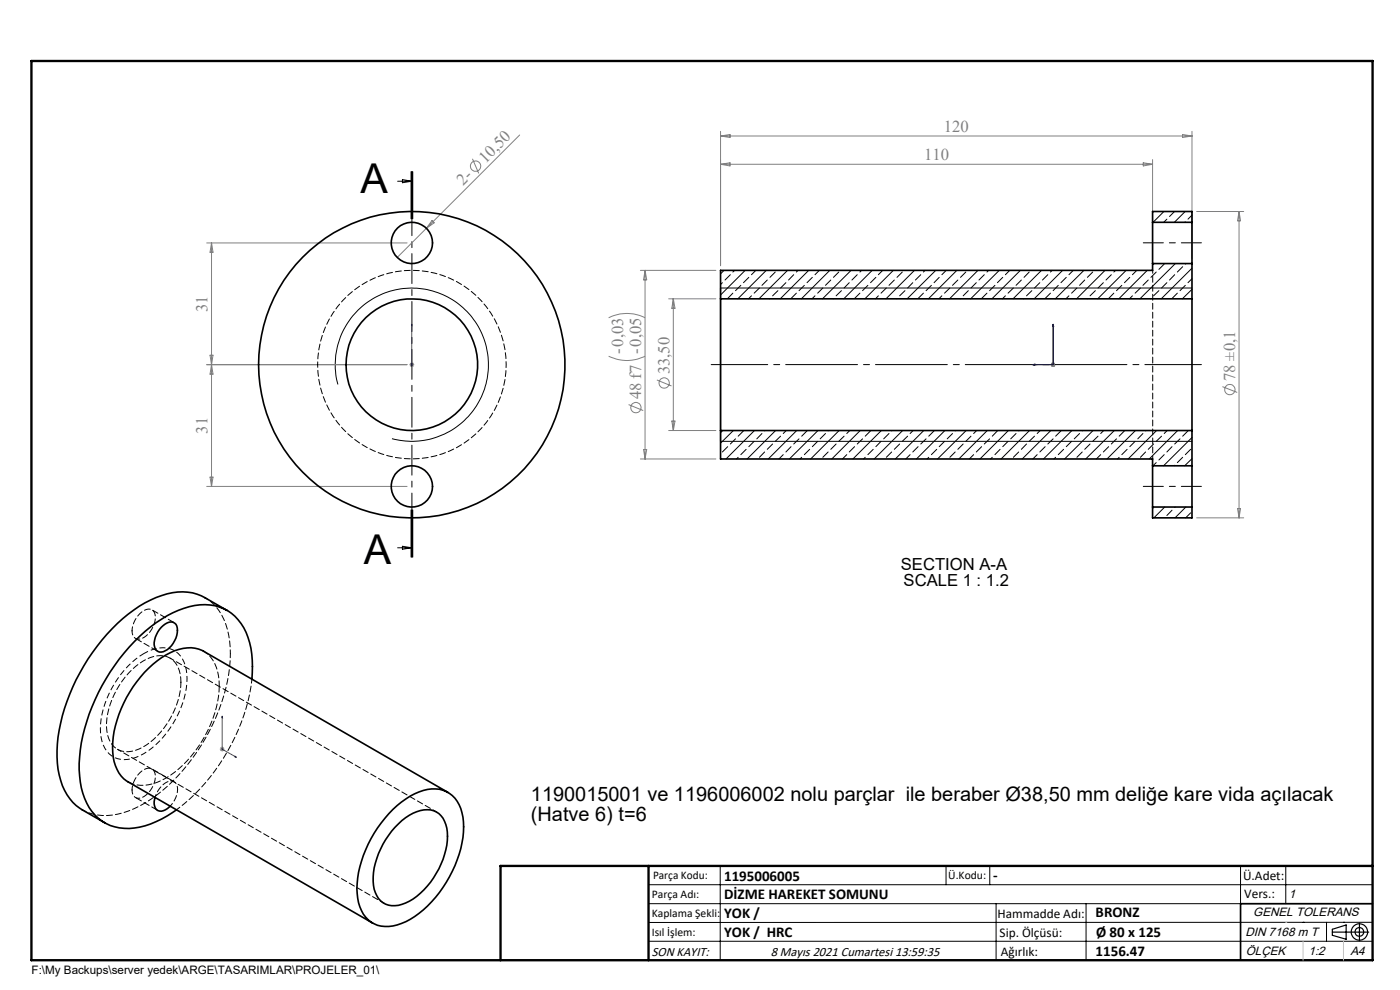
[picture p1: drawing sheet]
<svg xmlns="http://www.w3.org/2000/svg" width="297mm" height="210mm" viewBox="0 0 297 210" stroke-linecap="round" stroke-linejoin="round" font-family="sans-serif">
<g fill="none" stroke="#808080" stroke-width=".21">
<path d="M100.2 33.7l1.4 3.1M110.2 28.6l-25.9 26M152.9 27.9v28.5M152.9 34.8h91.6M152.9 34.8l2-.3v.7zM152.9 28.8l2-.3v.7zM152.9 28.8h100M242.5 34.5l2 .3-2 .4zM244.5 33.9v21M250.9 28.5l2 .3-2 .4zM252.9 27.9v27M43.9 51.5h42.5"/>
<path d="M44.9 51.5v51.7M44.9 51.5l.3 2h-.6zM91.7 46.8l.4 .5-1.6 1.1zM135.9 57.4h16M136.8 57.4v40M136.8 57.4l.4 2h-.7zM253.9 44.9h9.9M262.9 44.9v64.9M262.9 44.9l.3 1.9h-.7zM43.9 77.4h42.5M44.6 75.3l.6 4.1h-.6l.6-4.1zM86.9 77.4h1"/>
<path d="M87 77l.7 .7M87.3 76.9v.9M87.7 77l-.7 .7M129.1 75.6a8.6 8.6 0 0 0 7.7 0M129.1 67.4a8.6 8.6 0 0 1 7.7 0M141.9 63.4h10M142.8 63.4v27.9M142.8 63.4l.4 2h-.7zM222.9 77.4h1M223.1 77l.7 .7M223.4 76.9v.9M223.8 77l-.7 .7"/>
<path d="M133.3 85.8l3.2 1.3M135.9 97.4h16M136.5 95.3h.7l-.4 2.1zM139.3 80.6l3.2 1.3M141.9 91.3h10M142.5 89.3h.7l-.4 2zM259.3 82l3.2 1.2M43.9 103.2h42.5M44.6 101.2h.6l-.3 2zM253.9 109.8h9.9M262.5 107.9h.7l-.3 1.9zM46.6 158.9h1"/>
<path d="M46.8 158.6l.7 .7M47.1 158.4v1M47.5 158.6l-.7 .7"/>
<circle cx="100.9" cy="35.2" r="1.1"/>
<circle cx="134.9" cy="86.5" r="1.09"/>
<circle cx="140.9" cy="81.2" r="1.09"/>
<circle cx="260.9" cy="82.6" r="1.09"/>
</g>
<g fill="none" stroke="#000" stroke-width=".21">
<path d="M84.3 38.4h3M85.4 38.1l1.9 .3-1.9 .4zM87.2 36.4v10M87.4 36.4v10M87.6 36.4v10M152.9 61.1h100M71.7 81.6a16.2 16.2 0 0 1 14.3-20.4 16.2 16.2 0 0 1 17.5 17.6 16.2 16.2 0 0 1-20.4 14.3M152.9 93.6h100M84.3 116.2h3M85.4 115.9l1.9 .3-1.9 .3zM87.2 108.2v10M87.4 108.2v10"/>
<path d="M87.6 108.2v10zM137.6 187.7h153.6M137.6 191.7h153.6M137.6 199.7h153.6M152.8 183.7v20M200.7 183.7v4M210 183.7v4M211.3 191.7v12M230.4 191.7v12M263.2 183.7v20M272.8 183.7v8M276.4 195.6h.1"/>
<path d="M281.4 195.6v4.1M285 195.6h.1M291.2 195.6l-153.6 .1"/>
</g>
<g fill="none" stroke="#000" stroke-width=".25">
<path d="M152.9 61.1v32.5M282.6 197.7h7.8M282.6 197.1l3-.9v3l-3-.8zM288.4 195.8v3.8M106.2 203.7h185"/>
<circle cx="288.4" cy="197.7" r="1.74"/>
<circle cx="288.4" cy="197.7" r=".93"/>
</g>
<path d="M30.5 138.7a20 20 0 0 0-9.2 16.8 5.7 5.7 0 0 0 3.6 5.4 8.2 8.2 0 0 0 7.3-2.2 20.2 20.2 0 0 0 7.4-15.7 5.7 5.7 0 0 0-3.6-5.4 7 7 0 0 0-5.5 1.1" fill="none" stroke="#000" stroke-width=".21" stroke-dasharray="1.3 .6" stroke-dashoffset=".2" stroke-linecap="butt"/>
<path d="M87.3 77.2v.3zM87.3 68.8v.4v-.4M87.3 77.4h.1M87.3 68.8v8.6M219.1 77.4l.4-.2v.3zM223.4 68.8l.1 .4h-.2zM223.4 68.8v8.6h-4.3M47.1 151.9l.1 .4-.1-.1zM47.1 151.9v7l3.1 1.7M49.8 160.4l.4 .2h-.4z" fill="none" stroke="#00f" stroke-width=".21"/>
<path d="M150.9 77.3h104" fill="none" stroke="#000" stroke-width=".21" stroke-dasharray="15.2 1.3 1.3 1.3" stroke-dashoffset="3.2"/>
<path d="M242.5 51.5h12.4M242.5 103.2h12.4" fill="none" stroke="#000" stroke-width=".21" stroke-dasharray="15.2 1.3 1.3 1.3" stroke-dashoffset="11"/>
<path d="M87.4 36.4v81.8" fill="none" stroke="#000" stroke-width=".21" stroke-dasharray="6.3 1.3 1.3 1.3" stroke-dashoffset="2.9"/>
<path d="M291.2 191.7h-28v12" fill="none" stroke="#000" stroke-width=".35"/>
<path d="M6.7 12.9h284.5v190.8h-284.5zM137.6 183.7v20M291.2 183.7h-185v20" fill="none" stroke="#000" stroke-width=".5"/>
<path d="M276.4 199.7v4M285 199.7v4" fill="none" stroke="#c0c0c0" stroke-width=".21"/>
<path d="M272.8 195.6h.1" fill="none" stroke="#c0c0c0" stroke-width=".25"/>
<g fill="#00f">
<path d="M87.3 77.2v.3zM87.3 68.8v.4z"/>
<path d="M49.8 160.4l.4 .2h-.4zM47.1 151.9l.1 .4-.1-.1z"/>
<path d="M219.1 77.4l.4 .1v-.3zM223.4 68.8l-.1 .4h.2zM219.1 77.4l.4 .1v-.3zM223.4 68.8l-.1 .4h.2z"/>
</g>
<g fill="none" stroke="#000" stroke-width=".35">
<path d="M244.5 47.2v8.7M244.5 55.9v1.5h-91.6v6M244.5 47.2v-2.3h8.4v2.3M244.5 55.9h8.4M244.5 47.2h8.4M252.9 47.2v8.7M252.9 55.9v7.5M152.9 63.4v27.9M152.9 63.4h100M252.9 63.4v27.9M152.9 91.3v6.1h91.6v1.4M152.9 91.3h100"/>
<path d="M244.5 98.8v8.8M244.5 98.8h8.4M252.9 98.8v8.8M252.9 91.3v7.5M244.5 107.6v2.2h8.4v-2.2M244.5 107.6h8.4M34.2 133.1l.4-.4a1.85 1.85 0 0 1 2.7-.3 4.7 4.7 0 0 1-2.7 5.8 1.55 1.55 0 0 1-1.9-1.9l.5-1.7zM48.2 129.5l-4.7-2.7a11.5 11.5 0 0 0-10.4-.1 33.3 33.3 0 0 0-14.4 13.1 38.1 38.1 0 0 0-6.6 20.8 13.5 13.5 0 0 0 4.1 10.3l1.3 .9 4.7 2.7M53.4 144.1a17.6 17.6 0 0 0-2.2-11.8 9.7 9.7 0 0 0-11-3.6 27.9 27.9 0 0 0-13.8 9.8 40.9 40.9 0 0 0-9.6 23.4 16.2 16.2 0 0 0 2.7 10.2 10 10 0 0 0 11.3 3.1l3.5-1.5 3.1-1.9M32.9 169.1a2.08 2.08 0 0 0 .9 2.9 2.84 2.84 0 0 0 2.3-1M83.4 171.7a13 13 0 0 1 9-4.4 6 6 0 0 1 5.6 5.1 20.4 20.4 0 0 1-3.3 14.7 19.9 19.9 0 0 1-10.5 9.1 6.1 6.1 0 0 1-8.1-4.7 20 20 0 0 1 2.6-13.6l2.2-3.3zM84.5 174.8a7.9 7.9 0 0 1 7.5-2.8 4.8 4.8 0 0 1 2.9 4.5 17 17 0 0 1-8 14.7 5.2 5.2 0 0 1-6.1-.1 6.9 6.9 0 0 1-1.6-6 18.3 18.3 0 0 1 5.3-10.3z"/>
<path d="M95 168.1l-51.8-30a8.1 8.1 0 0 0-8 .9 24.9 24.9 0 0 0-11.3 19.5 8 8 0 0 0 3.3 7.4l51.8 29.9"/>
<circle cx="87.4" cy="51.5" r="4.4"/>
<circle cx="87.4" cy="77.3" r="32.5"/>
<circle cx="87.4" cy="77.4" r="14"/>
<circle cx="87.4" cy="103.2" r="4.4"/>
</g>
<path d="M67.4 77.3a20 20 0 0 1 29.5-17.6 20 20 0 0 1 1.4 34.4 20 20 0 0 1-30.8-15.1l-.1-1.7" fill="none" stroke="#000" stroke-width=".21" stroke-dasharray="1.3 .6" stroke-dashoffset=".7"/>
<g fill="none" stroke="#000" stroke-width=".21">
<path d="M153.2 60l-.3 .4M153.6 57.4l-.7 .7M154.9 58.3l-1.1 1.1M155.9 57.4l-.4 .3M158.1 57.4l-5.2 5.2M158.9 58.8l-1.2 1.2M160.3 57.4l-.9 .9M162.6 57.4l-6.1 6M162.8 59.4l-1.2 1.1M164.5 57.7l-1.2 1.1M166.7 60l-1.1 1.1M167.1 57.4l-6.1 6"/>
<path d="M168.4 58.3l-1.1 1.1M169.3 57.4l-.4 .3M171.6 57.4l-6.1 6M172.3 58.8l-1.1 1.2M173.8 57.4l-.9 .9M176 57.4l-6 6M176.2 59.4l-1.1 1.1M177.9 57.7l-1.1 1.1M180.2 60l-1.1 1.1M180.6 57.4l-6.1 6M181.9 58.3l-1.2 1.1M182.8 57.4l-.4 .3"/>
<path d="M185 57.4l-6 6M185.8 58.8l-1.1 1.2M187.3 57.4l-1 .9M189.5 57.4l-6 6M189.7 59.4l-1.1 1.1M191.4 57.7l-1.1 1.1M193.6 60l-1.1 1.1M194 57.4l-6 6M195.3 58.3l-1.1 1.1M196.3 57.4l-.4 .3M198.5 57.4l-6.1 6M199.2 58.8l-1 1.2"/>
<path d="M200.7 57.4l-.9 .9M203 57.4l-6 6M203.2 59.4l-1.1 1.1M204.9 57.7l-1.1 1.1M207.1 60l-1.1 1.1M207.5 57.4l-6.1 6M208.8 58.3l-1.1 1.1M209.7 57.4l-.3 .3M212 57.4l-6.1 6M212.7 58.8l-1.1 1.2M214.2 57.4l-.9 .9M216.5 57.4l-6.1 6"/>
<path d="M216.7 59.4l-1.2 1.1M218.3 57.7l-1.1 1.1M220.6 60l-1.1 1.1M220.9 57.4l-6 6M222.3 58.3l-1.1 1.1M223.2 57.4l-.4 .3M225.4 57.4l-6 6M226.2 58.8l-1.1 1.2M227.7 57.4l-.9 .9M229.9 57.4l-6 6M230.1 59.4l-1.1 1.1M231.8 57.7l-1.1 1.1"/>
<path d="M234.1 60l-1.2 1.1M234.4 57.4l-6 6M235.8 58.3l-1.2 1.1M236.7 57.4l-.4 .3M238.9 57.4l-6 6M239.7 58.8l-1.2 1.2M241.2 57.4l-1 .9M243.4 57.4l-6.1 6M243.6 59.4l-1.1 1.1M244.7 44.9l-.2 .1M244.9 55.9l-.4 .3M245.3 57.7l-1.1 1.1"/>
<path d="M246.9 44.9l-2.3 2.3M247 56l-1.1 1.1M247.5 46.5l-.6 .7M247.5 60l-1.1 1.1M249.2 44.9l-1.1 1M249.2 58.3l-1.1 1.1M249.3 55.9l-7.5 7.5M250.9 56.6l-1.1 1.1M251.4 44.9l-2.3 2.3M251.5 47.1l-.1 .1M251.6 55.9l-.1 .1M252.9 45.6l-.9 .9"/>
<path d="M252.9 59.1l-.9 .9M252.9 56.9l-6.6 6.5M155.5 62.2l-1.1 1.1M157.2 60.5l-1.2 1.2M159.4 62.8l-.6 .6M161.1 61.1l-1.1 1.1M163.3 63.3v.1M165 61.7l-1.1 1.1M168.9 62.2l-1.1 1.1M170.6 60.5l-1.1 1.2M172.9 62.8l-.6 .6M174.6 61.1l-1.1 1.1"/>
<path d="M176.8 63.3l-.1 .1M178.5 61.7l-1.1 1.1M182.4 62.2l-1.1 1.1M184.1 60.5l-1.1 1.2M186.3 62.8l-.6 .6M188 61.1l-1.1 1.1M190.3 63.3l-.1 .1M192 61.7l-1.1 1.1M195.9 62.2l-1.1 1.1M197.6 60.5l-1.1 1.2M199.8 62.8l-.6 .6M201.5 61.1l-1.1 1.1"/>
<path d="M203.8 63.3l-.1 .1M205.4 61.7l-1.1 1.1M209.4 62.2l-1.2 1.1M211.1 60.5l-1.2 1.2M213.3 62.8l-.6 .6M215 61.1l-1.1 1.1M217.2 63.3l-.1 .1M218.9 61.7l-1.1 1.1M222.8 62.2l-1.1 1.1M224.5 60.5l-1.1 1.2M226.8 62.8l-.7 .6M228.5 61.1l-1.2 1.1"/>
<path d="M230.7 63.3l-.1 .1M232.4 61.7l-1.2 1.1M236.3 62.2l-1.1 1.1M238 60.5l-1.1 1.2M240.2 62.8l-.6 .6M241.9 61.1l-1.1 1.1M244.2 63.3l-.1 .1M245.9 61.7l-1.2 1.1M249.8 62.2l-1.2 1.1M251.5 60.5l-1.2 1.2M252.9 61.4l-2.1 2M153.3 91.3l-.4 .5"/>
<path d="M154.4 94.7l-1.2 1.2M155.6 91.3l-2.7 2.7M156 93.1l-1.1 1.1M156.6 97l-.4 .4M157.7 91.4l-1.1 1.1M158.3 95.3l-1.1 1.1M160 93.6l-1.1 1.1M160.1 91.3l-6.1 6.1M161.6 92l-1.1 1.1M162.2 95.9l-1.1 1.1M162.3 91.3l-.1 .1M163.9 94.2l-1.1 1.1"/>
<path d="M164.5 91.3l-6 6.1M165.6 92.5l-1.1 1.1M166.2 96.4l-1 1M166.8 91.3l-.6 .7M167.8 94.7l-1.1 1.2M169 91.3l-6 6.1M169.5 93.1l-1.1 1.1M170.1 97l-.4 .4M171.2 91.4l-1.1 1.1M171.8 95.3l-1.2 1.1M173.5 93.6l-1.2 1.1M173.5 91.3l-6 6.1"/>
<path d="M175.1 92l-1.1 1.1M175.7 95.9l-1.1 1.1M175.8 91.3l-.1 .1M177.4 94.2l-1.2 1.1M178 91.3l-6 6.1M179.1 92.5l-1.2 1.1M179.6 96.4l-.9 1M180.3 91.3l-.7 .7M181.3 94.7l-1.1 1.2M182.5 91.3l-6 6.1M183 93.1l-1.1 1.1M183.6 97l-.4 .4"/>
<path d="M184.7 91.4l-1.1 1.1M185.2 95.3l-1.1 1.1M186.9 93.6l-1.1 1.1M187 91.3l-6.1 6.1M188.6 92l-1.1 1.1M189.2 95.9l-1.2 1.1M189.2 91.3v.1M190.9 94.2l-1.2 1.1M191.5 91.3l-6 6.1M192.5 92.5l-1.1 1.1M193.1 96.4l-.9 1M193.7 91.3l-.6 .7"/>
<path d="M194.8 94.7l-1.2 1.2M196 91.3l-6.1 6.1M196.5 93.1l-1.2 1.1M197 97l-.3 .4M198.2 91.4l-1.2 1.1M198.7 95.3l-1.1 1.1M200.4 93.6l-1.2 1.1M200.4 91.3l-6 6.1M202.1 92l-1.2 1.1M202.6 95.9l-1.1 1.1M202.7 91.3l-.1 .1M204.3 94.2l-1.1 1.1"/>
<path d="M205 91.3l-6.1 6.1M206 92.5l-1.1 1.1M206.6 96.4l-1 1M207.2 91.3l-.6 .7M208.2 94.7l-1.1 1.2M209.4 91.3l-6 6.1M209.9 93.1l-1.1 1.1M210.5 97l-.4 .4M211.6 91.4l-1.1 1.1M212.2 95.3l-1.1 1.1M213.9 93.6l-1.2 1.1M213.9 91.3l-6 6.1"/>
<path d="M215.5 92l-1.1 1.1M216.1 95.9l-1.1 1.1M216.2 91.3l-.1 .1M217.8 94.2l-1.1 1.1M218.4 91.3l-6 6.1M219.5 92.5l-1.2 1.1M220 96.4l-.9 1M220.7 91.3l-.7 .7M221.7 94.7l-1.1 1.2M222.9 91.3l-6 6.1M223.4 93.1l-1.1 1.1M223.9 97l-.3 .4"/>
<path d="M225.1 91.4l-1.2 1.1M225.6 95.3l-1.1 1.1M227.3 93.6l-1.1 1.1M227.4 91.3l-6 6.1M229 92l-1.1 1.1M229.6 95.9l-1.1 1.1M229.7 91.3l-.1 .1M231.2 94.2l-1.1 1.1M231.9 91.3l-6.1 6.1M232.9 92.5l-1.1 1.1M233.5 96.4l-.9 1M234.1 91.3l-.6 .7"/>
<path d="M235.2 94.7l-1.1 1.2M236.4 91.3l-6.1 6.1M236.9 93.1l-1.1 1.1M237.4 97l-.3 .4M238.5 91.4l-1.1 1.1M239.1 95.3l-1.1 1.1M240.8 93.6l-1.1 1.1M240.9 91.3l-6.1 6.1M242.5 92l-1.1 1.1M243 95.9l-1.1 1.1M243.1 91.3l-.1 .1M244.7 94.2l-1.1 1.1"/>
<path d="M245.3 98.1l-.7 .7M245.4 91.3l-6.1 6.1M246.4 92.5l-1.1 1.1M247 96.4l-1.1 1.2M247.6 91.3l-.6 .7M248.6 94.7l-1.1 1.2M249.2 98.7l-.1 .1M249.8 91.3l-6 6.1M250.3 93.1l-1.1 1.1M250.9 97l-1.1 1.1M252 91.4l-1.1 1.1M252.6 95.3l-1.1 1.1"/>
<path d="M252.9 92.8l-6.1 6M252.9 97.3l-1.6 1.5M244.7 107.7l-.2 .2M247.1 107.6l-2.3 2.2M248.6 108.2l-1.1 1.2M249.3 107.6l-.1 .1M251.6 107.6l-2.3 2.2M252.6 108.8l-1.1 1"/>
</g>
<path d="M244.5 57.3v40M36.1 171l1.2-1.9 .4-1.7M37.7 167.4a1.53 1.53 0 0 0-.8-1.6 1.53 1.53 0 0 0-1.8 .3l-1.3 1.2-.9 1.8" fill="none" stroke="#000" stroke-width=".21" stroke-dasharray="1.3 .6" stroke-dashoffset=".6"/>
<path d="M46.5 145.5a7.9 7.9 0 0 0-3.3-7.4" fill="none" stroke="#000" stroke-width=".21" stroke-dasharray="1.3 .6" stroke-dashoffset=".2"/>
<path d="M27.2 165.8a7.9 7.9 0 0 0 8-.7 25 25 0 0 0 11.3-19.6" fill="none" stroke="#000" stroke-width=".21" stroke-dasharray="1.3 .6" stroke-dashoffset="-.1"/>
<path d="M38.4 144.7a5.3 5.3 0 0 0-3-5.4 6.7 6.7 0 0 0-5.9 1.5 17.5 17.5 0 0 0-6.9 13.5 5 5 0 0 0 3.3 5 7.3 7.3 0 0 0 6-1.8 17.7 17.7 0 0 0 6.5-12.8" fill="none" stroke="#000" stroke-width=".21" stroke-dasharray="1.3 .6" stroke-dashoffset=".1"/>
<path d="M28 133.8a5 5 0 0 1 3.5-4.6 1.52 1.52 0 0 1 1.5 2 5.1 5.1 0 0 1-3.3 4.3 1.44 1.44 0 0 1-1.7-1.7M24.9 158.9l56.6 32.7M17.5 171.8a11.2 11.2 0 0 0 9.7 .2 32.3 32.3 0 0 0 14.6-12.6 39 39 0 0 0 7.1-20.7M28 167.6a5 5 0 0 1 3.5-4.6 1.52 1.52 0 0 1 1.5 2 5.1 5.1 0 0 1-3.3 4.3 1.44 1.44 0 0 1-1.7-1.7M37.4 171.8a41.9 41.9 0 0 0 16-27.8M92.6 172.3l-56.5-32.7" fill="none" stroke="#000" stroke-width=".21" stroke-dasharray="1.3 .6" stroke-dashoffset=".4"/>
<path d="M48.9 138.7a14.4 14.4 0 0 0-3.8-10.7l-1.6-1.3" fill="none" stroke="#000" stroke-width=".21" stroke-dasharray="1.3 .6" stroke-dashoffset=".5"/>
<path d="M28.7 135.4l4.8 2.7M37 132.1l-4.8-2.7M28.7 169.2l4.8 2.7M37 165.8l-4.8-2.7" fill="none" stroke="#000" stroke-width=".21" stroke-dasharray="1.3 .6" stroke-dashoffset="-.2"/>
<g font-size="8.7">
<text x="76.5" y="40.9">A</text>
<text x="77.2" y="119.7">A</text>
</g>
<g font-size="4.2">
<text x="112.6" y="169.9">1190015001 ve 1196006002 nolu parçlar ile beraber Ø38,50 mm deliğe kare vida açılacak</text>
<text x="112.6" y="174.2">(Hatve 6) t=6</text>
</g>
<g font-size="3.5" fill="#808080">
<text x="200.2" y="28">120</text>
<text x="103" y="34.7" transform="rotate(-45 103 34.7)">10,50</text>
<text x="196.1" y="34">110</text>
<text x="98.3" y="39.4" transform="rotate(-45 98.3 39.4)">2-</text>
<text x="44" y="66.2" transform="rotate(-90 44 66.2)">31</text>
<text x="132.2" y="75.1" transform="rotate(-90 132.2 75.1)">-0,03</text>
<text x="142" y="79.4" transform="rotate(-90 142 79.4)">33,50</text>
<text x="262" y="80.8" transform="rotate(-90 262 80.8)">78 ±0,1</text>
<text x="136" y="84.7" transform="rotate(-90 136 84.7)">48 f7 -0,05</text>
<text x="44" y="92" transform="rotate(-90 44 92)">31</text>
</g>
<g font-size="3.5">
<text x="191.1" y="120.8">SECTION A-A</text>
<text x="191.7" y="124.4">SCALE 1 : 1.2</text>
</g>
<g font-size="3.2">
<text x="153.6" y="186.8">1195006005</text>
<text x="153.6" y="190.8">DİZME HAREKET SOMUNU</text>
<text x="210.7" y="186.6">-</text>
<text x="153.6" y="194.8">YOK /</text>
<text x="232.4" y="194.5">BRONZ</text>
<text x="153.6" y="198.8">YOK / HRC</text>
<text x="232.4" y="202.8">1156.47</text>
<text x="232.5" y="198.8">Ø 80 x 125</text>
</g>
<g font-size="2.8">
<text x="263.7" y="186.7">Ü.Adet:</text>
<text x="263.9" y="190.5">Vers.:</text>
<text x="211.6" y="194.8">Hammadde Adı:</text>
<text x="138.3" y="202.8">SON KAYIT:</text>
<text x="163.5" y="202.8">8 Mayıs 2021 Cumartesi 13:59:35</text>
<text x="212.1" y="198.7">Sip. Ölçüsü:</text>
<text x="212.3" y="202.7">Ağırlık:</text>
</g>
<g font-size="2.6">
<text x="273.4" y="190.4">1</text>
<text x="265.9" y="194.4">GENEL TOLERANS</text>
<text x="264.2" y="198.5">DIN 7168 m T</text>
<text x="264.3" y="202.6">ÖLÇEK</text>
<text x="277.6" y="202.6">1:2</text>
<text x="286.5" y="202.6">A4</text>
</g>
<g font-size="2.5">
<text x="138.3" y="190.5">Parça Adı:</text>
<text x="138.5" y="186.5">Parça Kodu:</text>
<text x="201.2" y="186.5">Ü.Kodu:</text>
<text x="138.3" y="194.5">Kaplama Şekli:</text>
<text x="138.3" y="198.6">Isıl İşlem:</text>
<text x="6.7" y="206.7">F:\My Backups\server yedek\ARGE\TASARIMLAR\PROJELER_01\</text>
</g>
</svg>
